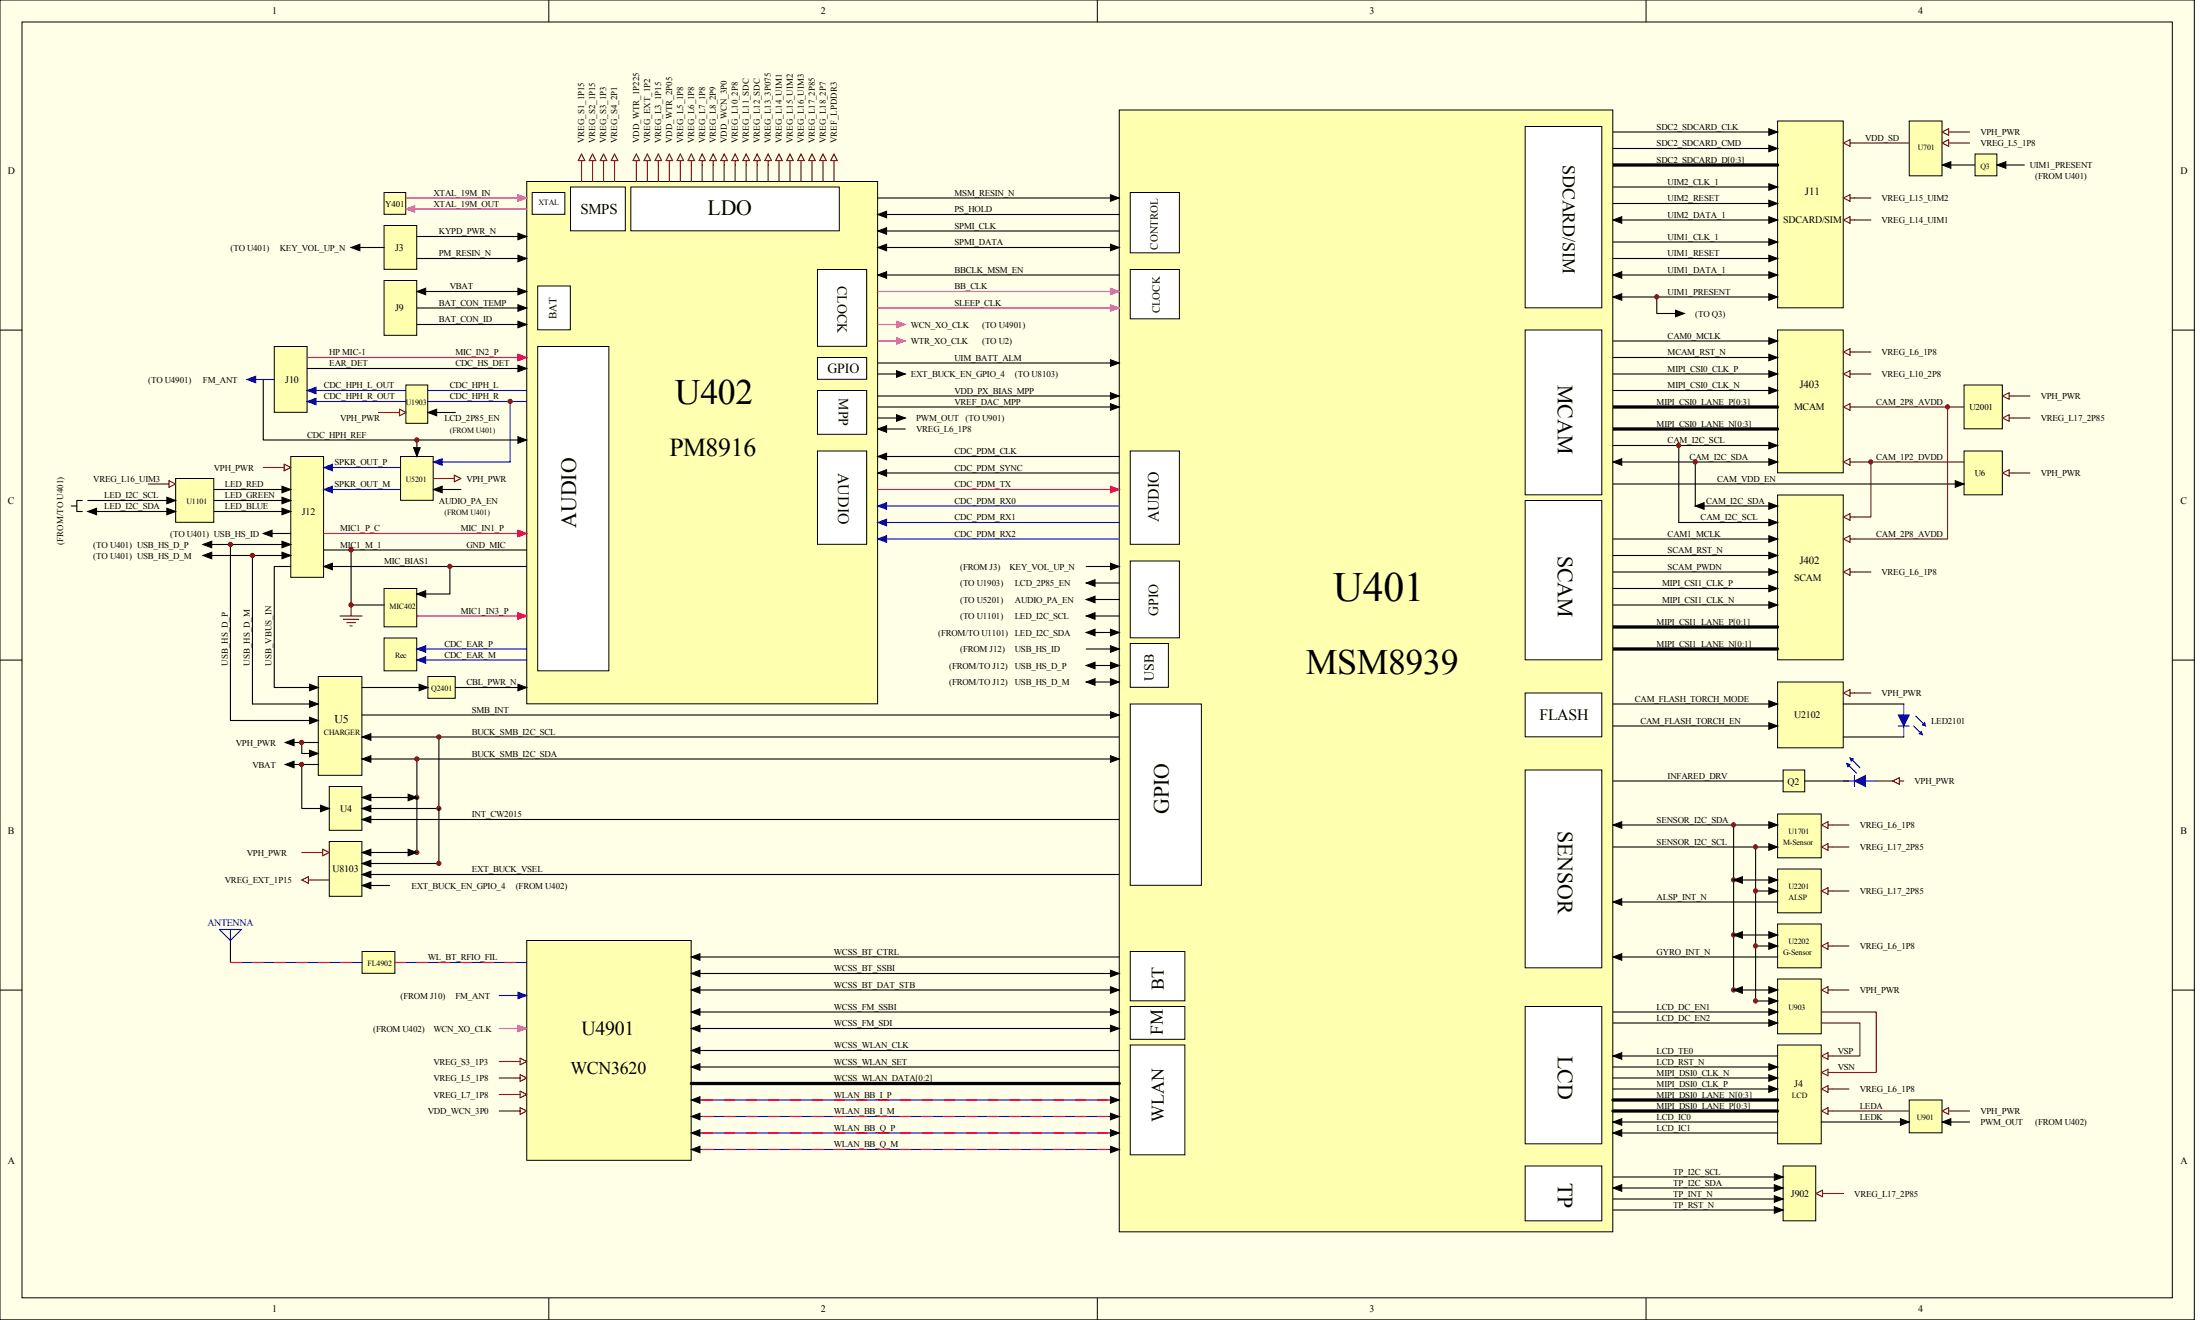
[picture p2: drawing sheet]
<svg xmlns="http://www.w3.org/2000/svg" width="508mm" height="305mm" viewBox="0 0 508 305" stroke-linecap="round" stroke-linejoin="round" font-family="sans-serif">
<path d="M0 0h506.7v304.8h-506.7z" fill="#ffffe8"/>
<g fill="none" stroke="#000" stroke-width=".23">
<path d="M0 0h506.7v304.8h-506.7zM5.1 5.1h496.5v294.6h-496.5zM126.7 0v5.1M253.4 0v5.1M380.1 0v5.1M0 76.2h5.1M501.7 76.2h5.1M0 152.4h5.1M501.7 152.4h5.1M0 228.6h5.1M501.7 228.6h5.1M126.7 299.7v5.1"/>
<path d="M253.4 299.7v5.1M380.1 299.7v5.1"/>
</g>
<path d="M410.5 28h15.1v43.1h-15.1z" fill="#ffffb0"/>
<path d="M410.5 27.9h15.1v43.2h-15.1z" fill="none" stroke="#000" stroke-width=".23"/>
<path d="M372.4 30.5h38.1M372.4 34.3h38.1M372.4 43.2h38.1M372.4 47h38.1M372.4 50.8h38.1M372.4 55.9h38.1M372.4 59.7h38.1M372.4 63.5h38.1M372.4 68.6h38.1" fill="none" stroke="#000" stroke-width=".25"/>
<path d="M372.4 38.1h38.1" fill="none" stroke="#000" stroke-width=".76"/>
<path d="M425.7 33l1.5-.7v1.5zM427.2 33h13.7" fill="none" stroke="#800000" stroke-width=".25"/>
<path d="M440.9 28h7.5v12.6h-7.5z" fill="#ffffb0"/>
<path d="M440.9 27.9h7.5v12.7h-7.5z" fill="none" stroke="#000" stroke-width=".23"/>
<path d="M448.5 30.5l1.5-.8v1.5zM448.5 33l1.5-.7v1.5zM450 30.5h4.8M450 33h4.8" fill="none" stroke="#800000" stroke-width=".25"/>
<path d="M448.5 38.1h7.6" fill="none" stroke="#000" stroke-width=".25"/>
<path d="M456.1 35.6h5v5h-5z" fill="#ffffb0"/>
<path d="M456.1 35.6h5v5h-5z" fill="none" stroke="#000" stroke-width=".23"/>
<path d="M461.1 38.1h6.3" fill="none" stroke="#000" stroke-width=".25"/>
<path d="M425.7 45.7l1.5-.7v1.5zM425.7 50.8l1.5-.8v1.6zM427.2 45.7h4.8M427.2 50.8h4.8" fill="none" stroke="#800000" stroke-width=".25"/>
<path d="M410.5 76.2h15.1v33h-15.1z" fill="#ffffb0"/>
<path d="M410.5 76.2h15.1v33h-15.1z" fill="none" stroke="#000" stroke-width=".23"/>
<path d="M372.4 78.7h38.1M372.4 82.5h38.1M372.4 86.4h38.1M372.4 90.2h38.1M372.4 102.9h38.1M372.4 106.7h38.1" fill="none" stroke="#000" stroke-width=".25"/>
<path d="M372.4 94h38.1M372.4 99.1h38.1" fill="none" stroke="#000" stroke-width=".76"/>
<path d="M425.7 81.3l1.5-.8v1.5zM425.7 86.4l1.5-.8v1.5zM425.7 94l1.5-.8v1.5zM427.2 81.3h4.8M427.2 86.4h4.8M427.2 94h26.3M425.7 106.7l1.5-.8v1.5zM427.2 106.7h26.3" fill="none" stroke="#800000" stroke-width=".25"/>
<path d="M453.6 104.2h8.8v10.1h-8.8z" fill="#ffffb0"/>
<path d="M453.5 104.1h8.9v10.2h-8.9z" fill="none" stroke="#000" stroke-width=".23"/>
<path d="M372.4 111.8h81.1" fill="none" stroke="#000" stroke-width=".25"/>
<path d="M462.4 91.4l1.5-.7v1.5zM463.9 91.4h1M462.4 109.2l1.5-.7v1.5zM463.9 109.2h1" fill="none" stroke="#800000" stroke-width=".25"/>
<path d="M453.6 88.9h8.8v10.1h-8.8z" fill="#ffffb0"/>
<path d="M453.5 88.9h8.9v10.1h-8.9z" fill="none" stroke="#000" stroke-width=".23"/>
<path d="M464.9 91.4h3.8M464.9 109.2h3.8" fill="none" stroke="#800000" stroke-width=".25"/>
<path d="M410.5 114.3h15.1v38.1h-15.1z" fill="#ffffb0"/>
<path d="M410.5 114.3h15.1v38.1h-15.1z" fill="none" stroke="#000" stroke-width=".23"/>
<path d="M387.6 102.9v17.7h22.9M391.5 106.7v10.1h19M372.4 124.5h38.1M372.4 128.3h38.1M372.4 132.1h38.1M372.4 135.9h38.1M372.4 139.7h38.1" fill="none" stroke="#000" stroke-width=".25"/>
<path d="M372.4 144.8h38.1M372.4 149.9h38.1" fill="none" stroke="#000" stroke-width=".76"/>
<g fill="#800000" stroke="#800000" stroke-width=".23">
<circle cx="387.6" cy="102.8" r=".49"/>
<circle cx="391.4" cy="106.7" r=".49"/>
<circle cx="432" cy="106.7" r=".48"/>
<circle cx="449.7" cy="94" r=".48"/>
</g>
<path d="M449.7 94v30.5h-22.5M425.7 119.4l1.5-.8v1.5zM432 106.7v12.7h-4.8M425.7 124.5l1.5-.8v1.5zM425.7 132.1l1.5-.8v1.5zM427.2 132.1h4.8" fill="none" stroke="#800000" stroke-width=".25"/>
<path d="M410.5 157.5h15.1v15.2h-15.1z" fill="#ffffb0"/>
<path d="M410.5 157.5h15.1v15.2h-15.1z" fill="none" stroke="#000" stroke-width=".23"/>
<path d="M425.7 160l1.5-.7v1.5zM427.2 160h4.8" fill="none" stroke="#800000" stroke-width=".25"/>
<path d="M438.3 167.6h2.6M439.6 162.6v2.5M439.6 167.6v2.6M441.9 167.6l1.5 1.6M442.4 165.4l1.8 1.7" fill="none" stroke="#00f" stroke-width=".25"/>
<g fill="#00f" stroke="#00f" stroke-width=".23">
<path d="M438.3 165.1h2.6l-1.3 2.5z"/>
<path d="M443.9 167.4l.5-.5 .3 .7z"/>
<path d="M443.1 169.4l.6-.5 .2 .8z"/>
</g>
<path d="M372.4 162.6h38.1M372.4 167.6h38.1M425.7 162.6h13.9M425.7 170.2h13.9" fill="none" stroke="#000" stroke-width=".25"/>
<path d="M121.7 42h80.9v120.5h-80.9z" fill="#ffffb0"/>
<path d="M121.6 41.9h81v120.6h-81z" fill="none" stroke="#000" stroke-width=".23"/>
<path d="M93.7 45.7h27.9M93.7 48.3h27.9" fill="none" stroke="#f0f" stroke-width=".25"/>
<path d="M88.7 44.5h5v5h-5z" fill="#ffffb0"/>
<path d="M88.7 44.4h5v5.1h-5z" fill="none" stroke="#000" stroke-width=".23"/>
<path d="M88.7 52.1h7.5v10.1h-7.5z" fill="#ffffb0"/>
<path d="M88.7 52.1h7.5v10.1h-7.5z" fill="none" stroke="#000" stroke-width=".23"/>
<path d="M81.1 57.1h7.6M96.3 54.6h25.3M96.3 59.7h25.3M96.3 67.3h25.3M96.3 71.1h25.3M96.3 74.9h25.3" fill="none" stroke="#000" stroke-width=".25"/>
<path d="M88.7 64.8h7.5v12.6h-7.5z" fill="#ffffb0"/>
<path d="M88.7 64.8h7.5v12.6h-7.5z" fill="none" stroke="#000" stroke-width=".23"/>
<path d="M63.4 80.1h7.5v15.1h-7.5z" fill="#ffffb0"/>
<path d="M63.3 80h7.6v15.2h-7.6z" fill="none" stroke="#000" stroke-width=".23"/>
<path d="M71 82.5h50.6" fill="none" stroke="#f00" stroke-width=".25"/>
<path d="M71 90.2h22.7M71 92.7h22.7" fill="none" stroke="#0000bf" stroke-width=".25"/>
<path d="M71 85.1h50.6" fill="none" stroke="#000" stroke-width=".25"/>
<path d="M93.8 88.9h5v8.8h-5z" fill="#ffffb0"/>
<path d="M93.7 88.9h5.1v8.8h-5.1z" fill="none" stroke="#000" stroke-width=".23"/>
<path d="M98.8 90.2h22.8M98.8 92.7h22.8" fill="none" stroke="#0000bf" stroke-width=".25"/>
<path d="M98.8 95.2h6.4" fill="none" stroke="#000" stroke-width=".25"/>
<path d="M87.4 95.2h4.8M92.2 94.5l1.5 .7-1.5 .8z" fill="none" stroke="#800000" stroke-width=".25"/>
<path d="M92.5 105.5h7.5v10h-7.5z" fill="#ffffb0"/>
<path d="M92.5 105.4h7.5v10.1h-7.5z" fill="none" stroke="#000" stroke-width=".23"/>
<path d="M57 87.6h6.3M117.8 92.7v14h-17.7M74.8 107.9h17.7M74.8 113h17.7" fill="none" stroke="#0000bf" stroke-width=".25"/>
<circle cx="117.8" cy="92.7" r=".49" fill="#800000" stroke="#800000" stroke-width=".23"/>
<path d="M60.8 87.6v14h60.8M96.3 101.6v3.8M100.1 113h6.3" fill="none" stroke="#000" stroke-width=".25"/>
<path d="M100.1 110.5h4.8M104.9 109.7l1.5 .8-1.5 .8z" fill="none" stroke="#800000" stroke-width=".25"/>
<path d="M67.2 105.5h7.5v27.8h-7.5z" fill="#ffffb0"/>
<path d="M67.1 105.4h7.6v27.9h-7.6z" fill="none" stroke="#000" stroke-width=".23"/>
<path d="M74.8 123.2h46.8" fill="none" stroke="#f00" stroke-width=".25"/>
<path d="M74.8 127h46.8M74.8 130.8h46.8" fill="none" stroke="#000" stroke-width=".25"/>
<path d="M88.7 135.9h7.5v8.8h-7.5z" fill="#ffffb0"/>
<path d="M88.7 135.9h7.5v8.8h-7.5z" fill="none" stroke="#000" stroke-width=".23"/>
<path d="M81.1 127v12.7h7.6M103.9 130.8v6.4h-7.6" fill="none" stroke="#000" stroke-width=".25"/>
<path d="M96.3 142.2h25.3" fill="none" stroke="#f00" stroke-width=".25"/>
<g fill="#800000" stroke="#800000" stroke-width=".23">
<circle cx="103.9" cy="130.8" r=".49"/>
<circle cx="81" cy="127" r=".49"/>
</g>
<path d="M88.7 147.4h7.5v7.5h-7.5z" fill="#ffffb0"/>
<path d="M88.7 147.3h7.5v7.6h-7.5z" fill="none" stroke="#000" stroke-width=".23"/>
<path d="M96.3 149.9h25.3M96.3 152.4h25.3" fill="none" stroke="#0000bf" stroke-width=".25"/>
<path d="M60.8 107.9h4.8M65.6 107.2l1.5 .7-1.5 .8z" fill="none" stroke="#800000" stroke-width=".25"/>
<path d="M49.4 113h17.7M49.4 115.6h17.7M49.4 118.1h17.7M46.9 125.7h20.2M46.9 128.3h20.2M60.8 123.2h6.3" fill="none" stroke="#000" stroke-width=".25"/>
<path d="M40.6 110.5h8.8v10.1h-8.8z" fill="#ffffb0"/>
<path d="M40.6 110.5h8.8v10.1h-8.8z" fill="none" stroke="#000" stroke-width=".23"/>
<path d="M20.3 115.6h20.3M20.3 118.1h20.3" fill="none" stroke="#000" stroke-width=".25"/>
<path d="M73.5 156.3h10.1v22.7h-10.1z" fill="#ffffb0"/>
<path d="M73.5 156.2h10.1v22.8h-10.1z" fill="none" stroke="#000" stroke-width=".23"/>
<path d="M53.2 166.4h20.3M58.3 162.6h15.2M65.9 171.4h7.6M65.9 176.5h7.6M69.7 171.4v2.6h3.8M83.6 165.1h174.8M83.6 170.2h174.8M83.6 175.3h174.8" fill="none" stroke="#000" stroke-width=".25"/>
<circle cx="69.7" cy="171.4" r=".49" fill="#800000" stroke="#800000" stroke-width=".23"/>
<path d="M121.7 217.2h37.9v50.7h-37.9z" fill="#ffffb0"/>
<path d="M121.6 217.2h38v50.7h-38z" fill="none" stroke="#000" stroke-width=".23"/>
<path d="M91.2 222.2h30.4M115.3 229.9h6.3" fill="none" stroke="#0000bf" stroke-width=".25"/>
<path d="M83.7 219.8h7.5v4.9h-7.5z" fill="#ffffb0"/>
<path d="M83.6 219.7h7.6v5h-7.6z" fill="none" stroke="#000" stroke-width=".23"/>
<path d="M53.2 222.2h30.4" fill="none" stroke="#0000bf" stroke-width=".25"/>
<path d="M115.3 245.1h4.8M115.3 248.9h4.8M115.3 252.7h4.8M115.3 256.5h4.8M120.1 248.2l1.5 .7-1.5 .8zM120.1 252l1.5 .7-1.5 .8zM120.1 255.8l1.5 .7-1.5 .8zM120.1 244.3l1.5 .8-1.5 .8z" fill="none" stroke="#800000" stroke-width=".25"/>
<path d="M115.3 237.5h6.3" fill="none" stroke="#f0f" stroke-width=".25"/>
<path d="M410.5 188h10v10.1h-10z" fill="#ffffb0"/>
<path d="M410.5 188h10v10.1h-10z" fill="none" stroke="#000" stroke-width=".23"/>
<path d="M420.6 190.5l1.5-.8v1.6zM420.6 195.6l1.5-.8v1.5zM422.1 190.5h1M422.1 195.6h1" fill="none" stroke="#800000" stroke-width=".25"/>
<path d="M410.5 200.7h10v10.1h-10z" fill="#ffffb0"/>
<path d="M410.5 200.7h10v10.1h-10z" fill="none" stroke="#000" stroke-width=".23"/>
<path d="M420.6 205.7l1.5-.7v1.5zM422.1 205.7h1" fill="none" stroke="#800000" stroke-width=".25"/>
<path d="M410.5 213.4h10v10.1h-10z" fill="#ffffb0"/>
<path d="M410.5 213.4h10v10.1h-10z" fill="none" stroke="#000" stroke-width=".23"/>
<path d="M420.6 218.4l1.5-.7v1.5zM422.1 218.4h1" fill="none" stroke="#800000" stroke-width=".25"/>
<path d="M410.5 226.1h10v12.6h-10z" fill="#ffffb0"/>
<path d="M410.5 226.1h10v12.6h-10z" fill="none" stroke="#000" stroke-width=".23"/>
<path d="M423.1 195.6h3.8M423.1 190.5h3.8M423.1 205.7h3.8M423.1 218.4h3.8M420.6 228.6l1.5-.8v1.6zM422.1 228.6h4.8" fill="none" stroke="#800000" stroke-width=".25"/>
<path d="M410.5 241.3h10v22.8h-10z" fill="#ffffb0"/>
<path d="M410.5 241.3h10v22.8h-10z" fill="none" stroke="#000" stroke-width=".23"/>
<path d="M420.6 236.2h8.9v7.6h-7.4M420.6 233.7h12.6v13.9h-11.1M420.6 243.8l1.5-.7v1.5zM420.6 247.6l1.5-.7v1.5zM420.6 251.5l1.5-.8v1.5zM420.6 256.5l1.5-.7v1.5zM422.1 251.5h4.8M422.1 256.5h18.8" fill="none" stroke="#800000" stroke-width=".25"/>
<path d="M440.9 254h7.5v7.6h-7.5z" fill="#ffffb0"/>
<path d="M440.9 254h7.5v7.6h-7.5z" fill="none" stroke="#000" stroke-width=".23"/>
<path d="M448.5 256.5l1.5-.7v1.5zM450 256.5h4.8" fill="none" stroke="#800000" stroke-width=".25"/>
<path d="M420.6 259.1h20.3M448.5 259.1h6.3" fill="none" stroke="#000" stroke-width=".25"/>
<path d="M411.8 177.8h4.9v5h-4.9z" fill="#ffffb0"/>
<path d="M411.7 177.8h5v5h-5z" fill="none" stroke="#000" stroke-width=".23"/>
<path d="M426.9 176.8l1.8 1.8M427.7 175.5l1.8 1.8M428.2 179.1v2.5M425.7 180.3h2.5M430.7 180.3h2.5" fill="none" stroke="#00f" stroke-width=".25"/>
<g fill="#00f" stroke="#00f" stroke-width=".23">
<path d="M428.2 180.3l2.5-1.2v2.5z"/>
<path d="M426.4 176.3l.8 .2-.5 .5z"/>
<path d="M427.2 175l.7 .3-.5 .5z"/>
</g>
<path d="M372.4 180.3h39.3M416.8 180.3h10.1" fill="none" stroke="#000" stroke-width=".25"/>
<path d="M433.2 180.3h3.8M437 180.3l1.6-.7v1.5zM438.6 180.3h1" fill="none" stroke="#800000" stroke-width=".25"/>
<path d="M411.8 269.3h7.5v12.6h-7.5z" fill="#ffffb0"/>
<path d="M411.7 269.2h7.6v12.7h-7.6z" fill="none" stroke="#000" stroke-width=".23"/>
<path d="M419.3 275.6l1.5-.8v1.6zM420.8 275.6h4.9" fill="none" stroke="#800000" stroke-width=".25"/>
<path d="M53.2 125.7v40.7M58.3 128.3v34.3M67.1 130.8h-3.8v27.9h10.2M372.4 271.8h39.3M372.4 274.3h39.3M372.4 276.9h39.3M372.4 279.4h39.3" fill="none" stroke="#000" stroke-width=".25"/>
<g fill="#800000" stroke="#800000" stroke-width=".23">
<circle cx="58.3" cy="128.2" r=".49"/>
<circle cx="53.2" cy="125.7" r=".49"/>
</g>
<path d="M98.8 156.3h6.3v4.9h-6.3z" fill="#ffffb0"/>
<path d="M98.8 156.2h6.3v5h-6.3z" fill="none" stroke="#000" stroke-width=".23"/>
<path d="M83.6 158.7h15.2M105.2 158.7h16.4" fill="none" stroke="#000" stroke-width=".25"/>
<path d="M76.1 181.7h7.5v10h-7.5z" fill="#ffffb0"/>
<path d="M76 181.6h7.6v10.1h-7.6z" fill="none" stroke="#000" stroke-width=".23"/>
<path d="M69.7 176.5v10.2h6.3M96.3 175.3v8.8h-12.7M101.3 170.2v16.5h-17.7M83.6 189.2h174.8" fill="none" stroke="#000" stroke-width=".25"/>
<g fill="#800000" stroke="#800000" stroke-width=".23">
<circle cx="69.7" cy="176.5" r=".49"/>
<circle cx="96.2" cy="175.2" r=".49"/>
<circle cx="101.3" cy="170.2" r=".49"/>
<circle cx="96.2" cy="184.1" r=".49"/>
<circle cx="101.3" cy="186.7" r=".49"/>
</g>
<path d="M76.1 194.4h7.5v12.6h-7.5z" fill="#ffffb0"/>
<path d="M76 194.3h7.6v12.7h-7.6z" fill="none" stroke="#000" stroke-width=".23"/>
<path d="M69.7 196.8h4.8M74.5 196.1l1.5 .7-1.5 .8zM69.7 203.2l1.5-.8v1.6zM71.2 203.2h4.8" fill="none" stroke="#800000" stroke-width=".25"/>
<g fill="none" stroke="#000" stroke-width=".25">
<path d="M96.3 184.1v12.7h-12.7M101.3 186.7v12.7h-17.7M372.4 195.6h38.1M372.4 190.5h38.1M400.3 190.5v38.1h10.2M405.4 195.6v35.5h5.1M83.6 201.9h174.8M83.6 204.5h6.4M372.4 208.3h38.1M400.3 215.9h10.2M400.3 203.2h10.2M405.4 218.4h5.1"/>
<path d="M405.4 205.7h5.1M372.4 221h38.1M372.4 233.7h38.1M372.4 236.2h38.1"/>
</g>
<g fill="#800000" stroke="#800000" stroke-width=".23">
<circle cx="96.2" cy="196.8" r=".49"/>
<circle cx="101.3" cy="199.4" r=".49"/>
<circle cx="400.3" cy="190.5" r=".49"/>
<circle cx="405.4" cy="195.6" r=".49"/>
<circle cx="400.3" cy="203.2" r=".49"/>
<circle cx="405.4" cy="205.7" r=".49"/>
<circle cx="400.3" cy="215.9" r=".49"/>
<circle cx="405.4" cy="218.4" r=".49"/>
<circle cx="400.3" cy="228.6" r=".49"/>
<circle cx="405.4" cy="231.1" r=".49"/>
</g>
<path d="M258.5 25.4h113.9v259h-113.9z" fill="#ffffb0"/>
<path d="M258.4 25.4h114v259h-114z" fill="none" stroke="#000" stroke-width=".23"/>
<g fill="none" stroke="#800000" stroke-width=".25">
<path d="M134.3 37.1v4.8M134.3 35.6l.7 1.5h-1.5zM136.8 37.1v4.8M136.8 35.6l.8 1.5h-1.5zM139.4 37.1v4.8M139.4 35.6l.7 1.5h-1.5zM141.9 37.1v4.8M141.9 35.6l.8 1.5h-1.6zM146.9 37.1v4.8M146.9 35.6l.8 1.5h-1.5zM149.5 37.1v4.8M149.5 35.6l.7 1.5h-1.5z"/>
<path d="M152 37.1v4.8M152 35.6l.8 1.5h-1.5zM154.6 37.1v4.8M154.6 35.6l.7 1.5h-1.5zM157.1 37.1v4.8M157.1 35.6l.8 1.5h-1.6zM159.6 37.1v4.8M159.6 35.6l.8 1.5h-1.5zM162.1 37.1v4.8M162.1 35.6l.8 1.5h-1.5zM164.7 37.1v4.8M164.7 35.6l.7 1.5h-1.5z"/>
<path d="M167.2 37.1v4.8M167.2 35.6l.8 1.5h-1.5zM169.8 37.1v4.8M169.8 35.6l.7 1.5h-1.5zM172.3 37.1v4.8M172.3 35.6l.8 1.5h-1.6zM174.8 37.1v4.8M174.8 35.6l.8 1.5h-1.5zM177.4 37.1v4.8M177.4 35.6l.7 1.5h-1.5zM179.9 37.1v4.8M179.9 35.6l.7 1.5h-1.5z"/>
<path d="M182.4 37.1v4.8M182.4 35.6l.8 1.5h-1.5zM185 37.1v4.8M185 35.6l.7 1.5h-1.5zM187.5 37.1v4.8M187.5 35.6l.8 1.5h-1.6zM190 37.1v4.8M190 35.6l.8 1.5h-1.5zM192.6 37.1v4.8M192.6 35.6l.7 1.5h-1.5zM462.4 96.5l1.5-.7v1.5zM463.9 96.5h4.8"/>
<path d="M34.2 111.8h4.8M39 111l1.6 .8-1.6 .7zM81.1 139.7v2.5M78.5 142.2h5.1M79.3 143h3.5M80.1 143.8h2M80.8 144.5h.5"/>
</g>
<g fill="none" stroke="#000" stroke-width=".25">
<path d="M202.7 45.7h55.7M202.7 49.5h55.7M202.7 53.3h55.7M202.7 57.1h55.7M202.7 63.5h55.7M382.6 68.6v3.8h6.3M202.7 83.8h55.7M202.7 94h55.7M202.7 86.4h6.3M202.7 96.5h6.3M16.5 116.8h1.2M19 115.6h-1.3v2.5h1.3"/>
<path d="M202.7 105.4h55.7M202.7 109.2h55.7M250.8 138.4h7.6M250.8 134.6h7.6M250.8 130.8h7.6M250.8 157.5h7.6M250.8 153.7h7.6M250.8 149.9h7.6M250.8 146h7.6M250.8 142.2h7.6M53.2 217.2v5.1M159.6 221h98.8"/>
<path d="M159.6 224.8h98.8M159.6 228.6h98.8M159.6 233.7h98.8M159.6 237.5h98.8M159.6 242.6h98.8M159.6 246.4h98.8M372.4 246.4h38.1M372.4 243.8h38.1M372.4 248.9h38.1M372.4 251.5h38.1M372.4 259.1h38.1M372.4 261.6h38.1"/>
</g>
<path d="M202.7 67.3h55.7M202.7 71.1h55.7M202.7 74.9h6.3M202.7 78.7h6.3" fill="none" stroke="#f0f" stroke-width=".25"/>
<g fill="none" stroke="#f00" stroke-width=".25">
<path d="M202.7 113h55.7M53.2 222.2h2.6M58.3 222.2h2.5M63.3 222.2h2.6M68.4 222.2h2.6M73.5 222.2h2.5M78.5 222.2h2.6M91.2 222.2h2.5M96.3 222.2h2.5M101.3 222.2h2.6M106.4 222.2h2.6M111.5 222.2h2.5"/>
<path d="M116.5 222.2h2.6M162.1 254h2.6M162.1 257.8h2.6M167.2 254h2.6M167.2 257.8h2.6M172.3 254h2.5M172.3 257.8h2.5M177.4 257.8h2.5M177.4 254h2.5M182.4 254h2.6M182.4 257.8h2.6M187.5 254h2.5"/>
<path d="M187.5 257.8h2.5M192.6 254h2.5M192.6 257.8h2.5M197.6 254h2.6M197.6 257.8h2.6M202.7 254h2.5M202.7 257.8h2.5M207.8 254h2.5M207.8 257.8h2.5M212.8 254h2.5M212.8 257.8h2.5M217.9 254h2.5"/>
<path d="M217.9 257.8h2.5M223 254h2.5M223 257.8h2.5M228 254h2.5M228 257.8h2.5M233.1 254h2.5M233.1 257.8h2.5M238.2 254h2.5M238.2 257.8h2.5M243.2 254h2.6M243.2 257.8h2.6M248.3 254h2.5"/>
<path d="M248.3 257.8h2.5M253.4 254h2.5M253.4 257.8h2.5M162.1 261.6h2.6M162.1 265.4h2.6M167.2 261.6h2.6M167.2 265.4h2.6M172.3 261.6h2.5M172.3 265.4h2.5M177.4 261.6h2.5M177.4 265.4h2.5M182.4 261.6h2.6"/>
<path d="M182.4 265.4h2.6M187.5 261.6h2.5M187.5 265.4h2.5M192.6 261.6h2.5M192.6 265.4h2.5M197.6 261.6h2.6M197.6 265.4h2.6M202.7 261.6h2.5M202.7 265.4h2.5M207.8 261.6h2.5M207.8 265.4h2.5M212.8 261.6h2.5"/>
<path d="M212.8 265.4h2.5M217.9 261.6h2.5M217.9 265.4h2.5M223 261.6h2.5M223 265.4h2.5M228 261.6h2.5M228 265.4h2.5M233.1 261.6h2.5M233.1 265.4h2.5M238.2 261.6h2.5M238.2 265.4h2.5M243.2 261.6h2.6"/>
<path d="M243.2 265.4h2.6M248.3 261.6h2.5M248.3 265.4h2.5M253.4 261.6h2.5M253.4 265.4h2.5"/>
</g>
<path d="M202.7 116.8h55.7M202.7 124.5h55.7M202.7 120.6h55.7M159.6 254h98.8M159.6 257.8h98.8M159.6 261.6h98.8M159.6 265.4h98.8" fill="none" stroke="#0000bf" stroke-width=".25"/>
<path d="M50.7 214.6h5.1l-2.6 2.6zM53.2 214.6v2.6" fill="none" stroke="#00f" stroke-width=".25"/>
<path d="M159.6 250.2h98.8M372.4 254h38.1M372.4 256.5h38.1" fill="none" stroke="#000" stroke-width=".76"/>
<g fill="#800000" stroke="#800000" stroke-width=".23">
<circle cx="382.5" cy="68.6" r=".49"/>
<circle cx="96.2" cy="101.6" r=".49"/>
<circle cx="81" cy="139.7" r=".49"/>
</g>
<g fill="#f0f" stroke="#f0f" stroke-width=".23">
<path d="M119.6 45l2 .7-2 .8z"/>
<path d="M93.7 48.3l2.1-.8v1.5z"/>
<path d="M207 74.2l2 .7-2 .8z"/>
<path d="M119.6 236.7l2 .8-2 .8z"/>
<path d="M207 78l2 .7-2 .8z"/>
<path d="M256.4 66.5l2 .8-2 .8z"/>
<path d="M256.4 70.4l2 .7-2 .8z"/>
</g>
<g fill="#000" stroke="#000" stroke-width=".23">
<path d="M408.4 29.7l2.1 .8-2.1 .7zM408.4 33.5l2.1 .8-2.1 .8zM448.5 38.1l2-.8v1.6zM461.1 38.1l2.1-.8v1.6zM119.6 53.8l2 .8-2 .8zM119.6 58.9l2 .8-2 .8zM202.7 57.1l2-.7v1.5zM202.7 49.5l2-.7v1.5zM202.7 53.3l2-.7v1.5zM256.4 56.4l2 .7-2 .8zM256.4 45l2 .7-2 .8zM372.4 50.8l2.1-.8v1.6z"/>
<path d="M408.4 42.4l2.1 .8-2.1 .7zM408.4 46.2l2.1 .8-2.1 .8zM408.4 50l2.1 .8-2.1 .8zM408.4 58.9l2.1 .8-2.1 .8zM408.4 55.1l2.1 .8-2.1 .7zM96.3 67.3l2-.8v1.6zM119.6 70.4l2 .7-2 .8zM119.6 74.2l2 .7-2 .8zM119.6 66.5l2 .8-2 .8zM202.7 63.5l2-.8v1.6zM372.4 63.5l2.1-.8v1.6zM372.4 68.6l2.1-.8v1.5z"/>
<path d="M386.9 71.6l2 .8-2 .8zM408.4 67.8l2.1 .8-2.1 .7zM408.4 62.7l2.1 .8-2.1 .8zM408.4 78l2.1 .7-2.1 .8zM98.8 95.2l2-.7v1.5zM119.6 84.3l2 .8-2 .8zM207 85.6l2 .8-2 .7zM207 95.8l2 .7-2 .8zM256.4 83.1l2 .7-2 .8zM408.4 81.8l2.1 .7-2.1 .8zM408.4 85.6l2.1 .8-2.1 .7zM408.4 89.4l2.1 .8-2.1 .7z"/>
<path d="M20.3 118.1l2-.8v1.6zM38.5 114.8l2.1 .8-2.1 .7zM38.5 117.3l2.1 .8-2.1 .8zM65.1 112.3l2 .7-2 .8zM65.1 114.8l2 .8-2 .7zM65.1 117.3l2 .8-2 .8zM95.5 103.4h1.5l-.7 2zM100.1 113l2-.7v1.5zM119.6 100.8l2 .8-2 .8zM202.7 109.2l2-.7v1.5zM202.7 105.4l2-.8v1.6zM372.4 106.7l2.1-.8v1.5z"/>
<path d="M391.5 116.8l2-.7v1.5zM408.4 116.1l2.1 .7-2.1 .8zM408.4 105.9l2.1 .8-2.1 .7zM408.4 102.1l2.1 .8-2.1 .7zM451.5 111l2 .8-2 .7zM46.9 125.7l2-.7v1.5zM46.9 128.3l2-.8v1.5zM60.8 123.2l2-.8v1.6zM65.1 125l2 .7-2 .8zM65.1 127.5l2 .8-2 .7zM74.8 130.8l2-.8v1.6zM96.3 137.2l2-.8v1.5z"/>
<path d="M250.8 134.6l2.1-.7v1.5zM250.8 138.4l2.1-.7v1.5zM256.4 130l2 .8-2 .8zM408.4 119.9l2.1 .7-2.1 .8zM408.4 123.7l2.1 .8-2.1 .7zM408.4 127.5l2.1 .8-2.1 .7zM408.4 131.3l2.1 .8-2.1 .7zM408.4 135.1l2.1 .8-2.1 .8zM408.4 138.9l2.1 .8-2.1 .8zM71.5 158l2 .7-2 .8zM96.8 158l2 .7-2 .8zM119.6 158l2 .7-2 .8z"/>
<path d="M250.8 142.2l2.1-.7v1.5zM250.8 146l2.1-.7v1.5zM250.8 157.5l2.1-.8v1.5zM250.8 153.7l2.1-.8v1.5zM256.4 149.1l2 .8-2 .7zM256.4 152.9l2 .8-2 .7zM256.4 156.7l2 .8-2 .7zM256.4 145.3l2 .7-2 .8zM65.9 171.4l2-.7v1.5zM65.9 176.5l2-.7v1.5zM71.5 161.8l2 .8-2 .7zM71.5 165.6l2 .8-2 .7z"/>
<path d="M71.5 173.2l2 .8-2 .8zM83.6 170.2l2-.8v1.5zM83.6 175.3l2-.8v1.5zM256.4 164.3l2 .8-2 .8zM256.4 174.5l2 .8-2 .7zM408.4 166.9l2.1 .7-2.1 .8zM408.4 161.8l2.1 .8-2.1 .7zM74 185.9l2 .8-2 .8zM83.6 189.2l2-.7v1.5zM83.6 186.7l2-.8v1.6zM83.6 184.1l2-.7v1.5zM83.6 196.8l2-.7v1.5z"/>
<path d="M83.6 199.4l2-.8v1.6zM94.2 183.4l2.1 .7-2.1 .8zM94.2 196.1l2.1 .7-2.1 .8zM372.4 190.5l2.1-.8v1.6zM408.4 194.8l2.1 .8-2.1 .7zM408.4 189.7l2.1 .8-2.1 .8zM83.6 201.9l2-.7v1.5zM83.6 204.5l2-.8v1.5zM372.4 208.3l2.1-.8v1.5zM400.3 203.2l2-.8v1.6zM400.3 215.9l2-.8v1.6zM408.4 217.7l2.1 .7-2.1 .8z"/>
<path d="M408.4 215.1l2.1 .8-2.1 .8zM408.4 205l2.1 .7-2.1 .8zM408.4 202.4l2.1 .8-2.1 .8zM159.6 224.8l2-.8v1.6zM159.6 228.6l2-.8v1.6zM159.6 233.7l2-.8v1.5zM159.6 237.5l2-.8v1.6zM159.6 221l2-.8v1.5zM256.4 224l2 .8-2 .8zM256.4 232.9l2 .8-2 .7zM256.4 227.8l2 .8-2 .8zM256.4 236.7l2 .8-2 .8z"/>
<path d="M372.4 221l2.1-.8v1.5zM400.3 228.6l2-.8v1.6zM408.4 230.4l2.1 .7-2.1 .8zM408.4 227.8l2.1 .8-2.1 .8zM408.4 232.9l2.1 .8-2.1 .7zM408.4 235.5l2.1 .7-2.1 .8zM159.6 242.6l2-.8v1.5zM159.6 246.4l2-.8v1.5zM159.6 254l2-.8v1.6zM159.6 257.8l2-.8v1.6zM256.4 253.2l2 .8-2 .8zM256.4 257l2 .8-2 .8z"/>
<path d="M372.4 243.8l2.1-.7v1.5zM372.4 259.1l2.1-.8v1.5zM408.4 245.6l2.1 .8-2.1 .7zM408.4 248.2l2.1 .7-2.1 .8zM408.4 250.7l2.1 .8-2.1 .7zM438.8 258.3l2.1 .8-2.1 .7zM448.5 259.1l2-.8v1.5zM159.6 261.6l2-.7v1.5zM159.6 265.4l2-.7v1.5zM256.4 260.9l2 .7-2 .8zM256.4 264.7l2 .7-2 .8zM372.4 274.3l2.1-.7v1.5z"/>
<path d="M372.4 261.6l2.1-.7v1.5zM409.7 271l2 .8-2 .7zM409.7 273.6l2 .7-2 .8zM409.7 276.1l2 .8-2 .7zM409.7 278.6l2 .8-2 .8z"/>
</g>
<g fill="#f00" stroke="#f00" stroke-width=".23">
<path d="M119.6 81.8l2 .7-2 .8z"/>
<path d="M119.6 122.4l2 .8-2 .8z"/>
<path d="M119.6 141.5l2 .7-2 .8z"/>
<path d="M256.4 112.3l2 .7-2 .8z"/>
</g>
<g fill="#0000bf" stroke="#0000bf" stroke-width=".23">
<path d="M71 90.2l2-.8v1.5z"/>
<path d="M71 92.7l2-.8v1.6z"/>
<path d="M74.8 107.9l2-.7v1.5z"/>
<path d="M74.8 113l2-.7v1.5z"/>
<path d="M96.3 149.9l2-.8v1.5z"/>
<path d="M96.3 152.4l2-.8v1.6z"/>
<path d="M119.6 229.1l2 .8-2 .7z"/>
<path d="M57 87.6l2.1-.7v1.5z"/>
<path d="M202.7 116.8l2-.7v1.5z"/>
<path d="M202.7 120.6l2-.7v1.5z"/>
<path d="M202.7 124.5l2-.8v1.5z"/>
<path d="M100.1 106.7l2-.8v1.5z"/>
</g>
<path d="M131.8 43.2h12.6v10.1h-12.6z" fill="#fff"/>
<path d="M131.7 43.2h12.7v10.1h-12.7z" fill="none" stroke="#000" stroke-width=".23"/>
<path d="M145.7 43.2h48.1v10.1h-48.1z" fill="#fff"/>
<path d="M145.7 43.2h48.1v10.1h-48.1z" fill="none" stroke="#000" stroke-width=".23"/>
<path d="M122.9 44.5h7.5v5h-7.5z" fill="#fff"/>
<path d="M122.9 44.4h7.5v5.1h-7.5z" fill="none" stroke="#000" stroke-width=".23"/>
<path d="M124.2 66.1h7.5v10.1h-7.5z" fill="#fff"/>
<path d="M124.2 66h7.5v10.2h-7.5z" fill="none" stroke="#000" stroke-width=".23"/>
<path d="M124.2 80.1h16.4v74.8h-16.4z" fill="#fff"/>
<path d="M124.2 80h16.4v74.9h-16.4z" fill="none" stroke="#000" stroke-width=".23"/>
<path d="M188.8 104.2h11.3v21.5h-11.3z" fill="#fff"/>
<path d="M188.8 104.1h11.3v21.6h-11.3z" fill="none" stroke="#000" stroke-width=".23"/>
<path d="M261 104.2h11.3v21.5h-11.3z" fill="#fff"/>
<path d="M261 104.1h11.3v21.6h-11.3z" fill="none" stroke="#000" stroke-width=".23"/>
<path d="M261 148.6h8.8v10.1h-8.8z" fill="#fff"/>
<path d="M261 148.6h8.8v10.1h-8.8z" fill="none" stroke="#000" stroke-width=".23"/>
<path d="M261 129.6h11.3v17.7h-11.3z" fill="#fff"/>
<path d="M261 129.5h11.3v17.8h-11.3z" fill="none" stroke="#000" stroke-width=".23"/>
<path d="M261 162.6h16.4v41.8h-16.4z" fill="#fff"/>
<path d="M261 162.6h16.4v41.8h-16.4z" fill="none" stroke="#000" stroke-width=".23"/>
<path d="M261 219.8h12.6v11.3h-12.6z" fill="#fff"/>
<path d="M261 219.7h12.6v11.4h-12.6z" fill="none" stroke="#000" stroke-width=".23"/>
<path d="M261 232.5h12.6v7.5h-12.6z" fill="#fff"/>
<path d="M261 232.4h12.6v7.6h-12.6z" fill="none" stroke="#000" stroke-width=".23"/>
<path d="M261 241.3h12.6v25.4h-12.6z" fill="#fff"/>
<path d="M261 241.3h12.6v25.4h-12.6z" fill="none" stroke="#000" stroke-width=".23"/>
<path d="M352.2 29.3h17.7v41.8h-17.7z" fill="#fff"/>
<path d="M352.2 29.2h17.7v41.9h-17.7z" fill="none" stroke="#000" stroke-width=".23"/>
<path d="M352.2 76.2h17.7v38.1h-17.7z" fill="#fff"/>
<path d="M352.2 76.2h17.7v38.1h-17.7z" fill="none" stroke="#000" stroke-width=".23"/>
<path d="M352.2 115.6h17.7v36.8h-17.7z" fill="#fff"/>
<path d="M352.2 115.6h17.7v36.8h-17.7z" fill="none" stroke="#000" stroke-width=".23"/>
<path d="M352.2 160.1h17.7v10h-17.7z" fill="#fff"/>
<path d="M352.2 160h17.7v10.1h-17.7z" fill="none" stroke="#000" stroke-width=".23"/>
<path d="M352.2 177.8h17.7v45.7h-17.7z" fill="#fff"/>
<path d="M352.2 177.8h17.7v45.7h-17.7z" fill="none" stroke="#000" stroke-width=".23"/>
<path d="M352.2 232.5h17.7v31.6h-17.7z" fill="#fff"/>
<path d="M352.2 232.4h17.7v31.7h-17.7z" fill="none" stroke="#000" stroke-width=".23"/>
<path d="M352.2 269.3h17.7v12.6h-17.7z" fill="#fff"/>
<path d="M352.2 269.2h17.7v12.7h-17.7z" fill="none" stroke="#000" stroke-width=".23"/>
<path d="M81.1 57.1l2-.7v1.5zM202.7 99.1l2-.8v1.5zM256.4 93.2l2 .8-2 .7zM256.4 90.7l2 .7-2 .8z" fill="#000" stroke="#000" stroke-width=".23"/>
<path d="M202.7 91.4h55.7M202.7 99.1h6.3" fill="none" stroke="#000" stroke-width=".25"/>
<path d="M188.8 62.3h11.3v17.7h-11.3z" fill="#fff"/>
<path d="M188.8 62.2h11.3v17.8h-11.3z" fill="none" stroke="#000" stroke-width=".23"/>
<path d="M188.8 90.2h11.3v10.1h-11.3z" fill="#fff"/>
<path d="M188.8 90.2h11.3v10.1h-11.3z" fill="none" stroke="#000" stroke-width=".23"/>
<path d="M188.8 82.6h11.3v5h-11.3z" fill="#fff"/>
<path d="M188.8 82.5h11.3v5.1h-11.3z" fill="none" stroke="#000" stroke-width=".23"/>
<path d="M261 62.3h11.3v11.3h-11.3z" fill="#fff"/>
<path d="M261 62.2h11.3v11.4h-11.3z" fill="none" stroke="#000" stroke-width=".23"/>
<path d="M261 44.5h11.3v13.9h-11.3z" fill="#fff"/>
<path d="M261 44.4h11.3v14h-11.3z" fill="none" stroke="#000" stroke-width=".23"/>
<text font-size="9.6" x="307.9" y="138.8">U401</text>
<g font-size="8.3">
<text x="155.8" y="93.4">U402</text>
<text x="301.5" y="155.6">MSM8939</text>
</g>
<text font-size="6" x="154.6" y="105.3">PM8916</text>
<g font-size="5">
<text x="163.4" y="49.6">LDO</text>
<text x="359.7" y="88.9" transform="rotate(90 359.7 88.9)">MCAM</text>
<text x="133" y="121.9" transform="rotate(-90 133 121.9)">AUDIO</text>
<text x="359.7" y="128.3" transform="rotate(90 359.7 128.3)">SCAM</text>
<text x="269.9" y="188" transform="rotate(-90 269.9 188)">GPIO</text>
<text x="359.7" y="191.8" transform="rotate(90 359.7 191.8)">SENSOR</text>
<text x="359.7" y="243.8" transform="rotate(90 359.7 243.8)">LCD</text>
<text x="359.7" y="273.1" transform="rotate(90 359.7 273.1)">TP</text>
</g>
<text font-size="4.6" x="134.3" y="238.9">U4901</text>
<g font-size="4.1">
<text x="360.9" y="38.1" transform="rotate(90 360.9 38.1)">SDCARD/SIM</text>
<text x="268.8" y="228.6" transform="rotate(-90 268.8 228.6)">BT</text>
<text x="268.5" y="239" transform="rotate(-90 268.5 239)">FM</text>
<text x="131.7" y="247.9">WCN3620</text>
<text x="268.8" y="259.1" transform="rotate(-90 268.8 259.1)">WLAN</text>
</g>
<g font-size="3.7">
<text x="193.5" y="109.2" transform="rotate(90 193.5 109.2)">AUDIO</text>
<text x="267.6" y="120.6" transform="rotate(-90 267.6 120.6)">AUDIO</text>
<text x="355.5" y="166.2">FLASH</text>
</g>
<text font-size="3.4" x="134" y="49.5">SMPS</text>
<g font-size="3.2">
<text x="193.4" y="66" transform="rotate(90 193.4 66)">CLOCK</text>
<text x="191" y="86.1">GPIO</text>
<text x="193.7" y="92" transform="rotate(90 193.7 92)">MPP</text>
<text x="267.4" y="142.2" transform="rotate(-90 267.4 142.2)">GPIO</text>
<text x="266.4" y="157.2" transform="rotate(-90 266.4 157.2)">USB</text>
</g>
<text font-size="2.8" x="77.3" y="167">U5</text>
<g font-size="2.5">
<text x="416.8" y="45.1">J11</text>
<text x="267.3" y="57.7" transform="rotate(-90 267.3 57.7)">CONTROL</text>
<text x="128.5" y="73.7" transform="rotate(-90 128.5 73.7)">BAT</text>
<text x="267.9" y="72.4" transform="rotate(-90 267.9 72.4)">CLOCK</text>
<text x="415.5" y="89.5">J403</text>
<text x="415.5" y="130.2">J402</text>
</g>
<g font-size="2.3">
<text x="62.8" y="3.2">1</text>
<text x="189.5" y="3.2">2</text>
<text x="316.2" y="3.2">3</text>
<text x="442.9" y="3.2">4</text>
<text x="1.8" y="40.1">D</text>
<text x="503.5" y="40.1">D</text>
<text x="411.8" y="51.5">SDCARD/SIM</text>
<text x="91.2" y="57.9">J3</text>
<text x="91.2" y="71.8">J9</text>
<text x="65.9" y="88.3">J10</text>
<text x="414.3" y="94.7">MCAM</text>
<text x="1.8" y="116.3">C</text>
<text x="69.7" y="118.8">J12</text>
<text x="503.5" y="116.3">C</text>
<text x="414.3" y="134.1">SCAM</text>
<text x="414.3" y="165.8">U2102</text>
<text x="412.8" y="181.3">Q2</text>
<text x="78.5" y="187.4">U4</text>
<text x="1.8" y="192.5">B</text>
<text x="503.5" y="192.5">B</text>
<text x="76.8" y="201.4">U8103</text>
<text x="414.3" y="250.9">J4</text>
<text x="1.8" y="268.7">A</text>
<text x="503.5" y="268.7">A</text>
<text x="413.5" y="276.3">J902</text>
<text x="62.8" y="303">1</text>
<text x="189.5" y="303">2</text>
<text x="316.2" y="303">3</text>
<text x="442.9" y="303">4</text>
</g>
<text font-size="2.3" fill="#000080" x="47.9" y="213.8">ANTENNA</text>
<g font-size="2.1">
<text x="382.5" y="30">SDC2_SDCARD_CLK</text>
<text x="134.9" y="33" transform="rotate(-90 134.9 33)">VREG_S1_1P15</text>
<text x="137.4" y="33" transform="rotate(-90 137.4 33)">VREG_S2_1P15</text>
<text x="140" y="33" transform="rotate(-90 140 33)">VREG_S3_1P3</text>
<text x="142.5" y="33" transform="rotate(-90 142.5 33)">VREG_S4_2P1</text>
<text x="147.6" y="33" transform="rotate(-90 147.6 33)">VDD_WTR_1P225</text>
<text x="150.1" y="33" transform="rotate(-90 150.1 33)">VREG_EXT_1P2</text>
<text x="152.6" y="33" transform="rotate(-90 152.6 33)">VREG_L3_1P15</text>
<text x="155.2" y="33" transform="rotate(-90 155.2 33)">VDD_WTR_2P05</text>
<text x="157.7" y="33" transform="rotate(-90 157.7 33)">VREG_L5_1P8</text>
<text x="160.3" y="33" transform="rotate(-90 160.3 33)">VREG_L6_1P8</text>
<text x="162.8" y="33" transform="rotate(-90 162.8 33)">VREG_L7_1P8</text>
<text x="165.3" y="33" transform="rotate(-90 165.3 33)">VREG_L8_2P9</text>
<text x="167.8" y="33" transform="rotate(-90 167.8 33)">VDD_WCN_3P0</text>
<text x="170.4" y="33" transform="rotate(-90 170.4 33)">VREG_L10_2P8</text>
<text x="172.9" y="33" transform="rotate(-90 172.9 33)">VREG_L11_SDC</text>
<text x="175.5" y="33" transform="rotate(-90 175.5 33)">VREG_L12_SDC</text>
<text x="178" y="33" transform="rotate(-90 178 33)">VREG_L13_3P075</text>
<text x="180.5" y="33" transform="rotate(-90 180.5 33)">VREG_L14_UIM1</text>
<text x="183" y="33" transform="rotate(-90 183 33)">VREG_L15_UIM2</text>
<text x="185.6" y="33" transform="rotate(-90 185.6 33)">VREG_L16_UIM3</text>
<text x="188.1" y="33" transform="rotate(-90 188.1 33)">VREG_L17_2P85</text>
<text x="190.7" y="33" transform="rotate(-90 190.7 33)">VREG_L18_2P7</text>
<text x="193.2" y="33" transform="rotate(-90 193.2 33)">VREF_LPDDR3</text>
<text x="382.5" y="33.8">SDC2_SDCARD_CMD</text>
<text x="430.7" y="32.5">VDD_SD</text>
<text x="457.3" y="31.3">VPH_PWR</text>
<text x="457.3" y="33.8">VREG_L5_1P8</text>
<text x="382.5" y="37.6">SDC2_SDCARD_D[0:3]</text>
<text x="468.7" y="38.9">UIM1_PRESENT</text>
<text x="470" y="41.4">(FROM U401)</text>
<text x="88.9" y="47.8">Y401</text>
<text x="100.1" y="45.2">XTAL_19M_IN</text>
<text x="100.1" y="47.8">XTAL_19M_OUT</text>
<text x="220.4" y="45.2">MSM_RESIN_N</text>
<text x="385.1" y="42.7">UIM2_CLK_1</text>
<text x="385.1" y="46.5">UIM2_RESET</text>
<text x="434.5" y="46.5">VREG_L15_UIM2</text>
<text x="220.4" y="49">PS_HOLD</text>
<text x="220.4" y="52.9">SPMI_CLK</text>
<text x="385.1" y="50.3">UIM2_DATA_1</text>
<text x="434.5" y="51.6">VREG_L14_UIM1</text>
<text x="53.2" y="57.9">(TO U401)</text>
<text x="64.6" y="57.9">KEY_VOL_UP_N</text>
<text x="101.3" y="54.1">KYPD_PWR_N</text>
<text x="101.3" y="59.2">PM_RESIN_N</text>
<text x="220.4" y="56.7">SPMI_DATA</text>
<text x="385.1" y="55.4">UIM1_CLK_1</text>
<text x="385.1" y="59.2">UIM1_RESET</text>
<text x="220.4" y="63">BBCLK_MSM_EN</text>
<text x="385.1" y="63">UIM1_DATA_1</text>
<text x="101.3" y="70.6">BAT_CON_TEMP</text>
<text x="103.9" y="66.8">VBAT</text>
<text x="220.4" y="66.8">BB_CLK</text>
<text x="220.4" y="70.6">SLEEP_CLK</text>
<text x="385.1" y="68.1">UIM1_PRESENT</text>
<text x="101.3" y="74.4">BAT_CON_ID</text>
<text x="210.3" y="75.7">WCN_XO_CLK</text>
<text x="226.8" y="75.7">(TO U4901)</text>
<text x="391.4" y="73.2">(TO Q3)</text>
<text x="76" y="82.1">HP MIC-1</text>
<text x="105.1" y="82.1">MIC_IN2_P</text>
<text x="210.3" y="79.5">WTR_XO_CLK</text>
<text x="220.4" y="83.3">UIM_BATT_ALM</text>
<text x="226.8" y="79.5">(TO U2)</text>
<text x="385.1" y="82.1">MCAM_RST_N</text>
<text x="385.1" y="78.2">CAM0_MCLK</text>
<text x="434.5" y="82.1">VREG_L6_1P8</text>
<text x="34.2" y="88.4">(TO U4901)</text>
<text x="46.9" y="88.4">FM_ANT</text>
<text x="74.8" y="89.7">CDC_HPH_L_OUT</text>
<text x="76" y="84.6">EAR_DET</text>
<text x="103.9" y="89.7">CDC_HPH_L</text>
<text x="105.1" y="84.6">CDC_HS_DET</text>
<text x="210.3" y="87.1">EXT_BUCK_EN_GPIO_4</text>
<text x="234.3" y="87.1">(TO U8103)</text>
<text x="385.1" y="85.9">MIPI_CSI0_CLK_P</text>
<text x="385.1" y="89.7">MIPI_CSI0_CLK_N</text>
<text x="434.5" y="87.1">VREG_L10_2P8</text>
<text x="74.8" y="92.2">CDC_HPH_R_OUT</text>
<text x="103.9" y="92.2">CDC_HPH_R</text>
<text x="220.4" y="90.9">VDD_PX_BIAS_MPP</text>
<text x="220.4" y="93.5">VREF_DAC_MPP</text>
<text x="382.5" y="93.5">MIPI_CSI0_LANE_P[0:3]</text>
<text x="433.2" y="93.5">CAM_2P8_AVDD</text>
<text x="454.8" y="94.8">U2001</text>
<text x="471.2" y="92.2">VPH_PWR</text>
<text x="70.9" y="101.1">CDC_HPH_REF</text>
<text x="78.5" y="97.3">VPH_PWR</text>
<text x="102.6" y="97.3">LCD_2P85_EN</text>
<text x="211.6" y="97.3">PWM_OUT</text>
<text x="211.6" y="99.8">VREG_L6_1P8</text>
<text x="223" y="97.3">(TO U901)</text>
<text x="382.5" y="98.6">MIPI_CSI0_LANE_N[0:3]</text>
<text x="471.2" y="97.3">VREG_L17_2P85</text>
<text x="77.3" y="107.5">SPKR_OUT_P</text>
<text x="220.4" y="104.9">CDC_PDM_CLK</text>
<text x="385.1" y="102.4">CAM_I2C_SCL</text>
<text x="390.2" y="106.2">CAM_I2C_SDA</text>
<text x="433.2" y="106.2">CAM_1P2_DVDD</text>
<text x="21.5" y="111.3">VREG_L16_UIM3</text>
<text x="49.4" y="108.7">VPH_PWR</text>
<text x="51.9" y="112.5">LED_RED</text>
<text x="77.3" y="112.5">SPKR_OUT_M</text>
<text x="107.7" y="111.3">VPH_PWR</text>
<text x="220.4" y="108.7">CDC_PDM_SYNC</text>
<text x="220.4" y="112.5">CDC_PDM_TX</text>
<text x="396.5" y="111.3">CAM_VDD_EN</text>
<text x="456" y="110">U6</text>
<text x="471.2" y="110">VPH_PWR</text>
<text x="24.1" y="115.1">LED_I2C_SCL</text>
<text x="24.1" y="117.6">LED_I2C_SDA</text>
<text x="51.9" y="115.1">LED_GREEN</text>
<text x="51.9" y="117.6">LED_BLUE</text>
<text x="101.3" y="116.3">AUDIO_PA_EN</text>
<text x="220.4" y="116.3">CDC_PDM_RX0</text>
<text x="394" y="116.3">CAM_I2C_SDA</text>
<text x="14.6" y="125.7" transform="rotate(-90 14.6 125.7)">(FROM/TO U401)</text>
<text x="39.3" y="124">(TO U401) USB_HS_ID</text>
<text x="78.5" y="122.7">MIC1_P_C</text>
<text x="106.4" y="122.7">MIC_IN1_P</text>
<text x="220.4" y="120.2">CDC_PDM_RX1</text>
<text x="220.4" y="124">CDC_PDM_RX2</text>
<text x="385.1" y="124">CAM1_MCLK</text>
<text x="392.7" y="120.2">CAM_I2C_SCL</text>
<text x="433.2" y="124">CAM_2P8_AVDD</text>
<text x="21.5" y="129">(TO U401) USB_HS_D_M</text>
<text x="21.5" y="126.5">(TO U401) USB_HS_D_P</text>
<text x="78.5" y="126.5">MIC1_M_1</text>
<text x="88.7" y="130.3">MIC_BIAS1</text>
<text x="107.7" y="126.5">GND_MIC</text>
<text x="221.7" y="131.6">(FROM J3)</text>
<text x="233.1" y="131.6">KEY_VOL_UP_N</text>
<text x="385.1" y="127.8">SCAM_RST_N</text>
<text x="385.1" y="131.6">SCAM_PWDN</text>
<text x="221.7" y="135.4">(TO U1903)</text>
<text x="234.3" y="135.4">LCD_2P85_EN</text>
<text x="383.8" y="135.4">MIPI_CSI1_CLK_P</text>
<text x="434.5" y="132.9">VREG_L6_1P8</text>
<text x="106.4" y="141.7">MIC1_IN3_P</text>
<text x="221.7" y="139.2">(TO U5201)</text>
<text x="221.7" y="143">(TO U1101)</text>
<text x="234.3" y="139.2">AUDIO_PA_EN</text>
<text x="234.3" y="143">LED_I2C_SCL</text>
<text x="383.8" y="139.2">MIPI_CSI1_CLK_N</text>
<text x="102.6" y="149.4">CDC_EAR_P</text>
<text x="216.6" y="146.8">(FROM/TO U1101)</text>
<text x="234.3" y="146.8">LED_I2C_SDA</text>
<text x="382.5" y="144.3">MIPI_CSI1_LANE_P[0:1]</text>
<text x="382.5" y="149.4">MIPI_CSI1_LANE_N[0:1]</text>
<text x="52.6" y="153.7" transform="rotate(-90 52.6 153.7)">USB_HS_D_P</text>
<text x="57.7" y="153.7" transform="rotate(-90 57.7 153.7)">USB_HS_D_M</text>
<text x="62.7" y="153.7" transform="rotate(-90 62.7 153.7)">USB_VBUS_IN</text>
<text x="102.6" y="151.9">CDC_EAR_M</text>
<text x="219.1" y="154.4">(FROM/TO J12)</text>
<text x="221.7" y="150.6">(FROM J12)</text>
<text x="234.3" y="150.6">USB_HS_ID</text>
<text x="234.3" y="154.4">USB_HS_D_P</text>
<text x="107.7" y="158.3">CBL_PWR_N</text>
<text x="219.1" y="158.3">(FROM/TO J12)</text>
<text x="234.3" y="158.3">USB_HS_D_M</text>
<text x="434.5" y="160.8">VPH_PWR</text>
<text x="109" y="164.6">SMB_INT</text>
<text x="377.5" y="162.1">CAM_FLASH_TORCH_MODE</text>
<text x="378.8" y="167.1">CAM_FLASH_TORCH_EN</text>
<text x="445.9" y="167.1">LED2101</text>
<text x="54.5" y="172.2">VPH_PWR</text>
<text x="109" y="169.7">BUCK_SMB_I2C_SCL</text>
<text x="58.3" y="177.3">VBAT</text>
<text x="109" y="174.8">BUCK_SMB_I2C_SDA</text>
<text x="385.1" y="179.8">INFARED_DRV</text>
<text x="442.1" y="181.1">VPH_PWR</text>
<text x="109" y="188.7">INT_CW2015</text>
<text x="382.5" y="190">SENSOR_I2C_SDA</text>
<text x="429.4" y="191.3">VREG_L6_1P8</text>
<text x="57" y="197.6">VPH_PWR</text>
<text x="382.5" y="195.1">SENSOR_I2C_SCL</text>
<text x="429.4" y="196.3">VREG_L17_2P85</text>
<text x="51.9" y="204">VREG_EXT_1P15</text>
<text x="109" y="201.4">EXT_BUCK_VSEL</text>
<text x="95" y="205.2">EXT_BUCK_EN_GPIO_4</text>
<text x="119.1" y="205.2">(FROM U402)</text>
<text x="382.5" y="207.8">ALSP_INT_N</text>
<text x="429.4" y="206.5">VREG_L17_2P85</text>
<text x="98.8" y="221.7">WL_BT_RFIO_FIL</text>
<text x="192.6" y="220.5">WCSS_BT_CTRL</text>
<text x="382.5" y="220.5">GYRO_INT_N</text>
<text x="429.4" y="219.2">VREG_L6_1P8</text>
<text x="192.6" y="224.3">WCSS_BT_SSBI</text>
<text x="92.5" y="230.6">(FROM J10)</text>
<text x="105.1" y="230.6">FM_ANT</text>
<text x="192.6" y="228.1">WCSS_BT_DAT_STB</text>
<text x="192.6" y="233.2">WCSS_FM_SSBI</text>
<text x="382.5" y="233.2">LCD_DC_EN1</text>
<text x="429.4" y="229.4">VPH_PWR</text>
<text x="86.1" y="238.3">(FROM U402)</text>
<text x="100.1" y="238.3">WCN_XO_CLK</text>
<text x="192.6" y="237">WCSS_FM_SDI</text>
<text x="382.5" y="235.7">LCD_DC_EN2</text>
<text x="100.1" y="245.9">VREG_S3_1P3</text>
<text x="192.6" y="242.1">WCSS_WLAN_CLK</text>
<text x="192.6" y="245.9">WCSS_WLAN_SET</text>
<text x="382.5" y="245.9">LCD_RST_N</text>
<text x="382.5" y="243.3">LCD_TE0</text>
<text x="424.4" y="243.3">VSP</text>
<text x="100.1" y="249.7">VREG_L5_1P8</text>
<text x="192.6" y="249.7">WCSS_WLAN_DATA[0:2]</text>
<text x="382.5" y="248.4">MIPI_DSI0_CLK_N</text>
<text x="382.5" y="251">MIPI_DSI0_CLK_P</text>
<text x="424.4" y="247.1">VSN</text>
<text x="98.8" y="257.3">VDD_WCN_3P0</text>
<text x="100.1" y="253.5">VREG_L7_1P8</text>
<text x="192.6" y="253.5">WLAN_BB_I_P</text>
<text x="192.6" y="257.3">WLAN_BB_I_M</text>
<text x="382.5" y="253.5">MIPI_DSI0_LANE_N[0:3]</text>
<text x="382.5" y="256">MIPI_DSI0_LANE_P[0:3]</text>
<text x="429.4" y="252.2">VREG_L6_1P8</text>
<text x="429.4" y="256">LEDA</text>
<text x="457.3" y="257.3">VPH_PWR</text>
<text x="192.6" y="261.1">WLAN_BB_Q_P</text>
<text x="382.5" y="258.6">LCD_IC0</text>
<text x="382.5" y="261.1">LCD_IC1</text>
<text x="429.4" y="258.6">LEDK</text>
<text x="457.3" y="259.8">PWM_OUT</text>
<text x="470" y="259.8">(FROM U402)</text>
<text x="192.6" y="264.9">WLAN_BB_Q_M</text>
<text x="386.3" y="271.3">TP_I2C_SCL</text>
<text x="386.3" y="273.8">TP_I2C_SDA</text>
<text x="386.3" y="276.4">TP_INT_N</text>
<text x="386.3" y="278.9">TP_RST_N</text>
<text x="428.2" y="276.4">VREG_L17_2P85</text>
</g>
<g font-size="1.8">
<text x="442.9" y="34.6">U701</text>
<text x="457.3" y="39">Q3</text>
<text x="124.3" y="47.3">XTAL</text>
<text x="93.7" y="93.6">U1903</text>
<text x="103.9" y="99.9">(FROM U401)</text>
<text x="93.7" y="111.3">U5201</text>
<text x="43.1" y="116.4">U1101</text>
<text x="102.6" y="119">(FROM U401)</text>
<text x="90" y="140.6">MIC402</text>
<text x="91.2" y="152">Rec</text>
<text x="99.6" y="159.6">Q2401</text>
<text x="74.8" y="169.8">CHARGER</text>
<text x="411.7" y="195.2">M-Sensor</text>
<text x="413" y="192.6">U1701</text>
<text x="413" y="205.3">U2201</text>
<text x="413" y="207.9">ALSP</text>
<text x="411.7" y="220.6">G-Sensor</text>
<text x="413" y="218">U2202</text>
<text x="84.9" y="223.1">FL4902</text>
<text x="413" y="233.3">U903</text>
<text x="413.7" y="253.6">LCD</text>
<text x="442.6" y="258.7">U901</text>
</g>
</svg>
